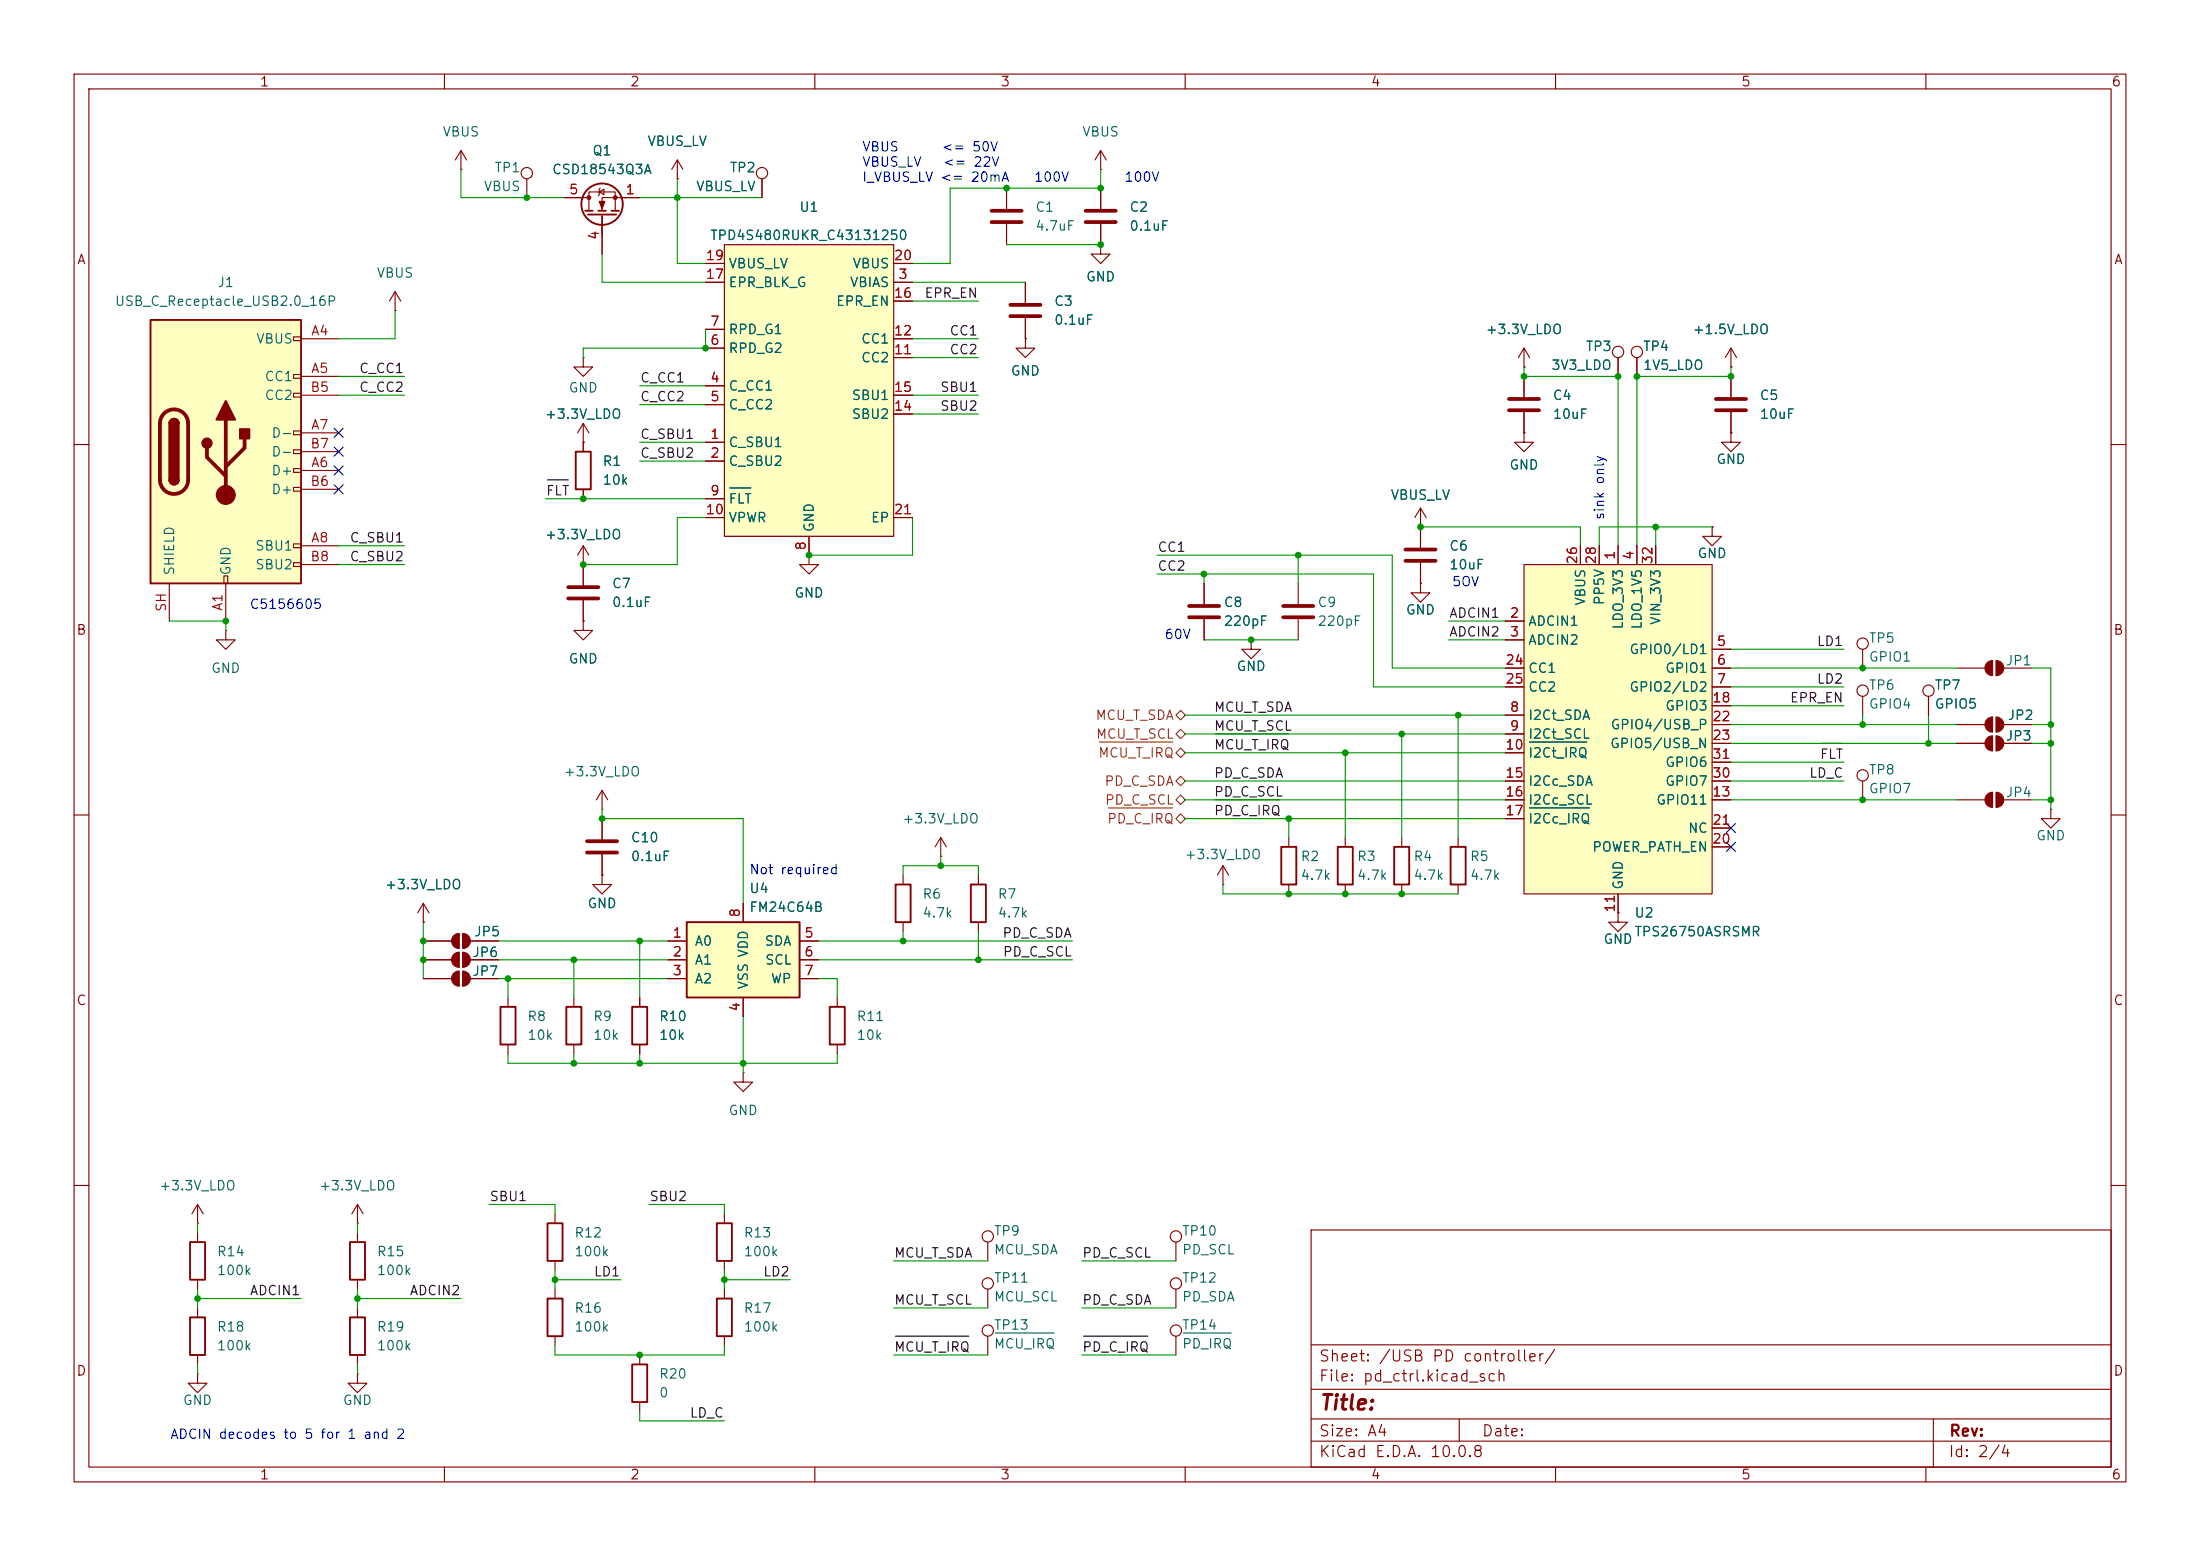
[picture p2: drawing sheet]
<svg xmlns="http://www.w3.org/2000/svg" width="297mm" height="210mm" viewBox="0 0 297 210" stroke-linecap="round" stroke-linejoin="round" font-family="sans-serif">
<g fill="none" stroke="#840000" stroke-width=".15">
<path d="M10 10h277v190h-277zM12 12h273v186h-273zM60 10v2M110 10v2M160 10v2M210 10v2M260 10v2M102.9 24.1v2.6M148.6 22.9h.1M148.6 20.3l-.8 1.3M148.6 20.3l.8 1.3M148.6 20.3v2.6"/>
<path d="M148.6 25.4v2.8M148.6 30.2v2.8M221 48.3v2.5M233.7 49.5h.1M233.7 58.4v1.3h1.2l-1.2 1.3-1.3-1.3h1.3M233.7 58.4h.1M233.7 47l-.8 1.3M233.7 47l.7 1.3M233.7 47v2.5M233.7 50.8v2.8M233.7 55.6v2.8M10 60h2"/>
<path d="M78.7 76.2h.1M78.7 73.7l-.7 1.2M78.7 73.7l.8 1.2M78.7 73.7v2.5M109.2 74.9v1.3h1.3l-1.3 1.3-1.3-1.3h1.3M109.2 74.9h.1M231.1 71.1v1.3h1.3l-1.3 1.3-1.2-1.3h1.2M231.1 71.1h.1M285 60h2M251.5 87.6v2.6M251.5 94v2.5M10 110h2"/>
<path d="M121.9 118.1v1.3M285 110h2M121.9 124.5v1.2M10 160h2M133.3 167.6v2.6M133.3 174v2.5M177 166h108v32h-108zM285 160h2M60 198v2M110 198v2M133.3 180.3v2.6M160 198v2"/>
<path d="M177 194.5h108M177 191.5h108M177 187.5h108M177 181.5h108M197 191.5v3M210 198v2M260 198v2M261 191.5v6.5"/>
<circle cx="102.9" cy="23.4" r=".76"/>
<circle cx="221" cy="47.5" r=".76"/>
<circle cx="251.5" cy="86.9" r=".76"/>
<circle cx="251.5" cy="93.2" r=".76"/>
<circle cx="133.3" cy="166.9" r=".76"/>
<circle cx="133.3" cy="173.2" r=".76"/>
<circle cx="133.3" cy="179.6" r=".76"/>
</g>
<path d="M134.4 179.9h7.9" fill="none" stroke="#006464" stroke-width=".15"/>
<path d="M146.6 28.4h4M146.6 30h4M231.6 53.8h4.1M231.6 55.4h4.1" fill="none" stroke="#840000" stroke-width=".51"/>
<path d="M120.9 119.4h2v5.1h-2z" fill="none" stroke="#840000" stroke-width=".25"/>
<path d="M97.8 33h22.8v39.4h-22.8z" fill="#ffffc2"/>
<g fill="none" stroke="#840000" stroke-width=".15">
<path d="M53.3 39.4l-.7 1.2M53.3 39.4l.8 1.2M53.3 39.4v2.5M76.2 26.7h3.3M79.5 28.4v-2.5h3.6v2.5M80.9 25.9l.6-.4v.8zM81 25.4l-.1 .1v.8l-.1 .1M81.3 29v5.3M86.4 26.7h-5.1v1.7M91.4 24.1h.1M91.4 21.6l-.7 1.3M91.4 21.6l.8 1.3"/>
<path d="M91.4 21.6v2.5M95.2 38.1h2.6M95.2 35.6h2.6M97.8 33h22.8v39.4h-22.8zM120.6 38.1h2.6M120.6 35.6h2.6M53.3 41.9h.1M78.7 48.3v1.2h1.3l-1.3 1.3-1.2-1.3h1.2M78.7 48.3h.1M78.7 59.7h.1M78.7 57.2v3.8M78.7 57.2l-.7 1.2"/>
<path d="M78.7 57.2l.8 1.2M95.2 59.7h2.6M95.2 52.1h2.6M95.2 54.6h2.6M95.2 47h2.6M95.2 44.5h2.6M120.6 48.3h2.6M120.6 45.7h2.6M120.6 55.9h2.6M120.6 53.3h2.6M120.6 40.6h2.6M205.7 49.5h.1"/>
<path d="M205.7 58.4v1.3h1.3l-1.3 1.3-1.2-1.3h1.2M205.7 58.4h.1M205.7 47v2.5M205.7 50.8v2.8M205.7 55.6v2.8M205.7 47l-.7 1.3M205.7 47l.8 1.3M218.4 48.3v2.5M78.7 66v1.3M78.7 76.2v2.8M95.2 62.2h2.6M95.2 67.3h2.6"/>
<path d="M95.2 69.9h2.6M109.2 72.4v2.5M120.6 69.9h2.6M191.8 71.1h.1M191.8 68.6v5.3M191.8 75.9v2.8M191.8 68.6l-.8 1.3M191.8 68.6l.7 1.3M78.7 83.8v1.3h1.3l-1.3 1.3-1.2-1.3h1.2M78.7 83.8h.1M78.7 81v2.8M81.3 118.1v1.3h1.2l-1.2 1.3-1.3-1.3h1.3"/>
<path d="M81.3 118.1h.1M81.3 109.2h.1M81.3 106.7v2.5M81.3 110.5v2.8M81.3 115.3v2.8M81.3 106.7l-.8 1.3M81.3 106.7l.7 1.3M165.1 119.4h.1M165.1 116.8l-.8 1.3M165.1 116.8l.8 1.3M165.1 116.8v2.6M174 113v1.3"/>
<path d="M174 119.4v1.3M48.3 176.5v1.3M97.8 174v1.3M48.3 182.9v1.3M97.8 180.3v1.3"/>
<circle cx="218.4" cy="47.5" r=".76"/>
</g>
<path d="M98.5 65.9h2.9" fill="none" stroke="#006464" stroke-width=".15"/>
<path d="M203.7 53.8h4.1M203.7 55.4h4.1M76.7 79.2h4.1M189.7 74.2h4.1M189.7 75.7h4.1M76.7 80.8h4.1M79.2 113.5h4.1M79.2 115.1h4.1" fill="none" stroke="#840000" stroke-width=".51"/>
<g fill="none" stroke="#840000" stroke-width=".25">
<path d="M79 28.4h1M79.4 29h3.8M80.8 28.4h1M82.5 28.4h1.1M77.7 61h2.1v5h-2.1zM173 114.3h2v5.1h-2zM47.2 177.8h2.1v5.1h-2.1zM96.8 175.3h2v5h-2z"/>
<circle cx="81.3" cy="27.6" r="2.79"/>
</g>
<g fill="#840000" stroke="#840000" stroke-width=".15">
<path d="M80.9 27.2h.8l-.4 1z"/>
<circle cx="79.5" cy="26.7" r=".25"/>
<circle cx="83.1" cy="26.7" r=".25"/>
</g>
<path d="M20.3 43.2h20.3v35.5h-20.3z" fill="#ffffc2"/>
<g fill="none" stroke="#840000" stroke-width=".15">
<path d="M62.2 22.9h.1M62.2 20.3l-.7 1.3M62.2 20.3l.8 1.3M62.2 20.3v2.6M71.1 24.1v2.6M39.6 45.5h1v.5h-1zM39.6 50.5h1v.6h-1zM39.6 53.1h1v.5h-1zM39.6 58.2h1v.5h-1zM40.6 45.7h5.1M40.6 50.8h5.1M40.6 58.4h5.1"/>
<path d="M40.6 53.3h5.1M22.9 78.7v5.1M30.2 77.7h.5v1h-.5zM30.5 78.7v5.1M39.6 60.7h1v.5h-1zM39.6 63.2h1v.6h-1zM39.6 65.8h1v.5h-1zM39.6 73.4h1v.5h-1zM39.6 75.9h1v.6h-1zM40.6 63.5h5.1M40.6 73.7h5.1M40.6 66h5.1"/>
<path d="M40.6 61h5.1M40.6 76.2h5.1M30.5 85.1v1.3h1.2l-1.2 1.2-1.3-1.2h1.3M30.5 85.1h.1"/>
<circle cx="71.1" cy="23.4" r=".76"/>
</g>
<path d="M20.3 43.2h20.3v35.5h-20.3zM22.9 57.2a.64 .64 0 0 1 .6-.7 .64 .64 0 0 1 .6 .7M22.9 64.8a.64 .64 0 0 0 .6 .6 .64 .64 0 0 0 .6-.6" fill="none" stroke="#840000" stroke-width=".25"/>
<path d="M22.1 55.8a1.9 1.9 0 0 1 2.1-.4 1.9 1.9 0 0 1 1.2 1.8v7.6a1.91 1.91 0 0 1-1.9 1.9 1.91 1.91 0 0 1-1.9-1.9v-7.6a1.9 1.9 0 0 1 .5-1.4zM30.5 56.6v10.2M33 59.2v1.3l-2.5 2.5M27.9 60.5v1.2l2.6 2.6" fill="none" stroke="#840000" stroke-width=".51"/>
<g fill="#840000" stroke="#840000" stroke-width=".25">
<path d="M22.9 57.2h1.2v7.6h-1.2z"/>
<path d="M23 56.7a.64 .64 0 0 1 .7-.1 .64 .64 0 0 1 .4 .6h-1.2z"/>
<path d="M22.9 64.8h1.2a.64 .64 0 0 1-.6 .6 .64 .64 0 0 1-.6-.6z"/>
<path d="M30.5 54.1l1.2 2.5h-2.5z"/>
<path d="M32.4 57.9h1.3v1.3h-1.3z"/>
<circle cx="27.9" cy="59.8" r=".63"/>
</g>
<circle cx="30.5" cy="66.8" r="1.27" fill="#840000" stroke="#840000" stroke-width=".15"/>
<path d="M92.7 124.5h15.2v10.1h-15.2z" fill="#ffffc2"/>
<g fill="none" stroke="#840000" stroke-width=".25">
<path d="M131.1 119.4h2v5.1h-2zM180.6 114.3h2v5.1h-2zM188.2 114.3h2v5.1h-2zM195.8 114.3h2.1v5.1h-2.1zM67.6 135.9h2v5.1h-2zM76.5 135.9h2v5.1h-2zM85.3 135.9h2.1v5.1h-2.1zM92.7 124.5h15.2v10.1h-15.2zM112 135.9h2v5.1h-2zM25.7 167.6h2v5.1h-2zM25.7 177.8h2v5.1h-2zM47.2 167.6h2.1v5.1h-2.1z"/>
<path d="M73.9 165.1h2v5.1h-2zM73.9 175.3h2v5h-2zM96.8 165.1h2v5.1h-2zM85.3 184.2h2.1v5h-2.1z"/>
</g>
<g fill="none" stroke="#840000" stroke-width=".15">
<path d="M135.9 25.4v2.8M135.9 30.2v2.8M138.4 38.1v2.8M148.6 33v1.3h1.3l-1.3 1.3-1.3-1.3h1.3M148.6 33h.1M138.4 45.7v1.3h1.3l-1.3 1.3-1.2-1.3h1.2M138.4 45.7h.1M138.4 42.9v2.8M162.6 78.7v2.8M175.3 78.7v2.8M191.8 78.7v1.3h1.2l-1.2 1.3-1.3-1.3h1.3M191.8 78.7h.1"/>
<path d="M162.6 83.6v2.8M168.9 86.4v1.2h1.3l-1.3 1.3-1.3-1.3h1.3M168.9 86.4h.1M175.3 83.6v2.8M260.3 94v2.5M264.2 97.8h3.8M264.2 90.2h3.8M269 89.2v2M269 96.8v2M269 99.3v2M269.5 89.2v2M269.5 96.8v2"/>
<path d="M269.5 99.3v2M270.5 97.8h3.8M270.5 90.2h3.8M127 115.6h.1M127 113l-.8 1.3M127 113l.8 1.3M127 113v2.6M132.1 118.1v1.3M181.6 113v1.3M181.6 119.4v1.3M189.2 113v1.3M189.2 119.4v1.3"/>
<path d="M196.8 113v1.3M196.8 119.4v1.3M251.5 105.4v2.6M264.2 100.3h3.8M264.2 108h3.8M269 106.9v2.1M269.5 106.9v2.1M270.5 100.3h3.8M270.5 108h3.8M276.9 109.2v1.3h1.2l-1.2 1.3-1.3-1.3h1.3M276.9 109.2h.1M57.1 124.5h.1"/>
<path d="M57.1 127h3.9M57.1 129.5h3.9M57.1 132.1h3.9M57.1 121.9l-.7 1.3M57.1 121.9l.8 1.3M57.1 121.9v2.6M62 126v2M62 128.5v2.1M62 131.1v2M62.5 126v2M62.5 128.5v2.1M62.5 131.1v2"/>
<path d="M63.5 127h3.8M63.5 129.5h3.8M63.5 132.1h3.8M68.6 134.6v1.3M77.5 134.6v1.3M86.4 134.6v1.3M90.2 127h2.5M90.2 129.5h2.5M90.2 132.1h2.5M100.3 121.9v2.6M100.3 134.6v2.6M107.9 127h2.6"/>
<path d="M107.9 129.5h2.6M107.9 132.1h2.6M113 134.6v1.3M132.1 124.5v1.2M68.6 141v1.2M77.5 141v1.2M86.4 141v1.2M100.3 144.8v1.3h1.3l-1.3 1.2-1.2-1.2h1.2M100.3 144.8h.1M113 141v1.2M26.7 165.1h.1M26.7 162.6l-.8 1.2"/>
<path d="M26.7 162.6l.7 1.2M26.7 162.6v2.5M26.7 166.4v1.2M26.7 172.7v1.3M26.7 176.5v1.3M48.3 165.1h.1M48.3 162.6v2.5M48.3 166.4v1.2M48.3 172.7v1.3M48.3 162.6l-.8 1.2M48.3 162.6l.7 1.2M74.9 163.8v1.3"/>
<path d="M74.9 170.2v1.3M74.9 174v1.3M97.8 163.8v1.3M97.8 170.2v1.3M158.7 167.6v2.6M158.7 174v2.5M26.7 185.4v1.3h1.2l-1.2 1.3-1.3-1.3h1.3M26.7 185.4h.1M26.7 182.9v1.3M48.3 185.4v1.3h1.2l-1.2 1.3-1.3-1.3h1.3M48.3 185.4h.1M74.9 180.3v1.3"/>
<path d="M86.4 182.9v1.3M86.4 189.2v1.3M158.7 180.3v2.6"/>
<circle cx="260.4" cy="93.2" r=".76"/>
<circle cx="251.5" cy="104.6" r=".76"/>
<circle cx="158.7" cy="173.2" r=".76"/>
<circle cx="158.7" cy="166.9" r=".76"/>
<circle cx="158.7" cy="179.6" r=".76"/>
</g>
<path d="M159.8 179.9h6.4" fill="none" stroke="#006464" stroke-width=".15"/>
<g fill="#840000" stroke="#840000" stroke-width=".15">
<path d="M61.3 128.8l.3-.2 .4-.1v2.1a1.02 1.02 0 0 1-1-.7 1.02 1.02 0 0 1 .3-1.1z"/>
<path d="M62.5 128.5a1.02 1.02 0 0 1 1 1 1.02 1.02 0 0 1-1 1.1z"/>
<path d="M61.3 131.4l.3-.3h.4v2a1.02 1.02 0 0 1-1-.6 1.02 1.02 0 0 1 .3-1.1z"/>
<path d="M62.5 131.1a1.02 1.02 0 0 1 1 1 1.02 1.02 0 0 1-1 1z"/>
<path d="M61.3 126.3l.3-.3h.4v2a1.02 1.02 0 0 1-1-.6 1.02 1.02 0 0 1 .3-1.1z"/>
<path d="M62.5 126a1.02 1.02 0 0 1 1 1 1.02 1.02 0 0 1-1 1z"/>
<path d="M268.3 99.6l.3-.2 .4-.1v2a1.02 1.02 0 0 1-.9-.6 1.02 1.02 0 0 1 .2-1.1z"/>
<path d="M269.5 99.3a1.02 1.02 0 0 1 1 1 1.02 1.02 0 0 1-1 1z"/>
<path d="M268.3 97.1l.3-.3h.4v2a1.02 1.02 0 0 1-.9-.6 1.02 1.02 0 0 1 .2-1.1z"/>
<path d="M269.5 96.8a1.02 1.02 0 0 1 1 1 1.02 1.02 0 0 1-1 1z"/>
<path d="M268.3 107.2l.3-.2 .4-.1v2.1a1.02 1.02 0 0 1-.9-.7 1.02 1.02 0 0 1 .2-1.1z"/>
<path d="M269.5 106.9a1.02 1.02 0 0 1 1 1.1 1.02 1.02 0 0 1-1 1z"/>
<path d="M268.3 89.5l.3-.3h.4v2a1.02 1.02 0 0 1-.9-.6 1.02 1.02 0 0 1 .2-1.1z"/>
<path d="M269.5 89.2a1.02 1.02 0 0 1 1 1 1.02 1.02 0 0 1-1 1z"/>
</g>
<path d="M133.9 28.4h4M133.9 30h4M136.4 41.1h4.1M136.4 42.7h4.1M160.5 81.8h4.1M160.5 83.3h4.1M173.2 81.8h4.1M173.2 83.3h4.1" fill="none" stroke="#840000" stroke-width=".51"/>
<path d="M205.7 76.2h25.4v44.5h-25.4z" fill="#ffffc2"/>
<g fill="none" stroke="#840000" stroke-width=".15">
<path d="M76.2 26.7h2.5M81.3 29.2v5.1M83.8 26.7h2.6M91.4 24.1h.1M95.2 38.1h2.6M95.2 35.6h2.6M102.9 24.1v2.6M120.6 38.1h2.6M120.6 35.6h2.6M138.4 38.1v2.8M148.6 33h.1M148.6 25.4v2.8"/>
<path d="M148.6 30.2v2.8M78.7 59.7h.1M78.7 59.7v1.3M95.2 59.7h2.6M95.2 52.1h2.6M95.2 54.6h2.6M95.2 47h2.6M95.2 44.5h2.6M120.6 48.3h2.6M120.6 45.7h2.6M120.6 55.9h2.6M120.6 53.3h2.6"/>
<path d="M120.6 40.6h2.6M138.4 45.7h.1M138.4 42.9v2.8M205.7 58.4h.1M205.7 49.5h.1M205.7 50.8v2.8M205.7 55.6v2.8M218.4 48.3v2.5M221 48.3v2.5M233.7 58.4h.1M233.7 49.5h.1M233.7 50.8v2.8"/>
<path d="M233.7 55.6v2.8M78.7 76.2h.1M78.7 66v1.3M78.7 76.2v2.8M95.2 62.2h2.6M95.2 67.3h2.6M95.2 69.9h2.6M109.2 74.9h.1M109.2 72.4v2.5M120.6 69.9h2.6M162.6 78.7v2.8M191.8 78.7h.1"/>
<path d="M191.8 71.1h.1M191.8 71.1v2.8M191.8 75.9v2.8M205.7 76.2h25.4v44.5h-25.4zM213.4 73.7v2.5M215.9 73.7v2.5M218.4 73.7v2.5M221 73.7v2.5M223.5 73.7v2.5M231.1 71.1h.1M78.7 83.8h.1M78.7 81v2.8"/>
<path d="M162.6 83.6v2.8M168.9 86.4h.1M203.2 83.8h2.5M203.2 86.4h2.5M203.2 90.2h2.5M203.2 96.5h2.5M203.2 99.1h2.5M203.2 92.7h2.5M231.1 90.2h2.6M231.1 95.3h2.6M231.1 92.7h2.6M231.1 87.6h2.6"/>
<path d="M231.1 97.8h2.6M260.3 94v2.5M264.2 97.8h3.8M270.5 97.8h3.8M81.3 118.1h.1M81.3 110.5v2.8M81.3 115.3v2.8M203.2 101.6h2.5M203.2 108h2.5M203.2 105.4h2.5M203.2 110.5h2.5M231.1 108h2.6"/>
<path d="M231.1 105.4h2.6M231.1 114.3h2.6M231.1 111.8h2.6M231.1 102.9h2.6M231.1 100.3h2.6M264.2 100.3h3.8M270.5 100.3h3.8M57.1 124.5h.1M57.1 127h3.9M57.1 132.1h3.9M57.1 129.5h3.9M63.5 127h3.8"/>
<path d="M63.5 132.1h3.8M63.5 129.5h3.8M86.4 134.6v1.3M90.2 127h2.5M90.2 132.1h2.5M90.2 129.5h2.5M100.3 121.9v2.6M100.3 134.6v2.6M107.9 127h2.6M107.9 132.1h2.6M107.9 129.5h2.6M218.4 123.2v1.3h1.3l-1.3 1.2-1.2-1.2h1.2"/>
<path d="M218.4 123.2h.1M218.4 120.7v2.5M86.4 141v1.2"/>
</g>
<path d="M98.5 65.9h2.9M206.5 100.2h7.7M206.5 109h8.1" fill="none" stroke="#006464" stroke-width=".15"/>
<path d="M158.7 96.5l.7-.6 .6 .6-.6 .7zM159.4 98.4l.6 .7-.6 .6-.7-.6zM148.4 100.2h9.9M149.6 109h8.7M158.7 105.4l.7-.6 .6 .6-.6 .6zM158.7 108l.7-.7 .6 .7-.6 .6zM158.7 101.6l.7-.6 .6 .6-.6 .6zM159.4 109.9l.6 .6-.6 .6-.7-.6z" fill="none" stroke="#725600" stroke-width=".15"/>
<path d="M73.9 64.8h2.8M164.1 99.1h9.9M164.1 107.9h8.7M245.9 100.3h2.8M120.9 180.3h9.9M146.3 180.3h8.7" fill="none" stroke="#0f0f0f" stroke-width=".15"/>
<g fill="none" stroke="#009600" stroke-width=".15">
<path d="M62.2 22.9v3.8h14M81.3 34.3v3.8h13.9M86.4 26.7h16.5M91.4 24.1v11.5h3.8M123.2 38.1h15.2M135.9 33h12.7M148.6 22.9v2.5h-20.3v10.2h-5.1M45.7 50.8h8.9M45.7 53.3h8.9M53.3 41.9v3.8h-7.6M86.4 52.1h8.8M86.4 59.7h8.8"/>
<path d="M86.4 54.6h8.8M95.2 44.5v2.5h-16.5v1.3M123.2 45.7h8.9M123.2 53.3h8.9M123.2 40.6h8.9M123.2 48.3h8.9M123.2 55.9h8.9M205.7 49.5v1.3h12.7v22.9M233.7 49.5v1.3h-12.7v22.9M45.7 76.2h8.9M45.7 73.7h8.9M73.7 67.3h21.5"/>
<path d="M86.4 62.2h8.8M95.2 69.9h-3.8v6.3h-12.7M123.2 69.9v5h-14M156.2 77.5h29.2v15.2h17.8M156.2 74.9h31.8v15.3h15.2M162.5 77.5l.1 1.2M175.3 74.9v3.8M191.8 71.1h21.6v2.6M223.5 71.1v2.6M231.1 71.1h-15.2v2.6M22.9 83.8h7.6v1.3M160 99.1h43.2"/>
<path d="M160 96.5h43.2M162.6 86.4h12.7M189.2 99.1v13.9M195.6 86.4h7.6M195.6 83.8h7.6M196.8 96.5v16.5M233.7 92.7h15.2M233.7 90.2h30.5M233.7 95.3h15.2M233.7 97.8h30.5M233.7 87.6h15.2M251.5 96.5v1.3"/>
<path d="M260.3 96.5v3.8M274.3 90.2h2.6v19M274.3 97.8h2.6M81.3 109.2v1.3h19v11.4M121.9 118.1v-1.3h10.2v1.3M127 115.6v1.2M160 110.5h43.2M160 108h43.2M160 101.6h43.2M160 105.4h43.2M165.1 119.4v1.3h31.7M174 110.5v2.5"/>
<path d="M181.6 101.6v11.4M233.7 108h30.5M233.7 105.4h15.2M233.7 100.3h30.5M233.7 102.9h15.2M274.3 108h2.6M274.3 100.3h2.6M57.1 124.5v7.6M67.3 129.5h22.9M67.3 127h22.9M67.3 132.1h22.9M68.6 132.1v2.5"/>
<path d="M77.5 129.5v5.1M86.4 127v7.6M100.3 137.2v7.6M110.5 129.5h34.3M110.5 127h34.3M110.5 132.1h2.5v2.5M121.9 125.7v1.3M132.1 125.7v3.8M68.6 142.2v1.3h44.4v-1.3M77.5 142.2v1.3M86.4 142.2v1.3M26.7 165.1v1.3"/>
<path d="M26.7 174v2.5M26.7 175.3h13.9M48.3 165.1v1.3M48.3 174v2.5M48.3 175.3h13.9M66 162.6h8.9v1.2M74.9 171.5v2.5M74.9 172.7h8.9M87.6 162.6h10.2v1.2M97.8 171.5v2.5M97.8 172.7h8.9M120.6 170.2h12.7"/>
<path d="M120.6 176.5h12.7M146 170.2h12.7M146 176.5h12.7M26.7 184.2v1.2M48.3 184.2v1.2M74.9 181.6v1.3h22.9v-1.3M86.4 190.5v1.3h11.4M120.6 182.9h12.7M146 182.9h12.7"/>
</g>
<path d="M45.1 57.8l1.2 1.2M46.3 57.8l-1.2 1.2M45.1 62.9l1.2 1.2M45.1 60.4l1.2 1.2M45.1 65.4l1.2 1.2M46.3 62.9l-1.2 1.2M46.3 60.4l-1.2 1.2M46.3 65.4l-1.2 1.2M233.1 111.2l1.2 1.2M233.1 113.7l1.2 1.2M234.3 111.2l-1.2 1.2M234.3 113.7l-1.2 1.2" fill="none" stroke="#000084" stroke-width=".15"/>
<g fill="#009600">
<circle cx="276.9" cy="108" r=".46"/>
<circle cx="251.5" cy="108" r=".46"/>
<circle cx="260.3" cy="100.3" r=".46"/>
<circle cx="276.9" cy="97.8" r=".46"/>
<circle cx="276.9" cy="100.3" r=".46"/>
<circle cx="189.2" cy="99.1" r=".46"/>
<circle cx="181.6" cy="120.7" r=".46"/>
<circle cx="189.2" cy="120.7" r=".46"/>
<circle cx="175.3" cy="74.9" r=".46"/>
<circle cx="174" cy="110.5" r=".46"/>
<circle cx="168.9" cy="86.4" r=".46"/>
<circle cx="174" cy="120.7" r=".46"/>
<circle cx="191.8" cy="71.1" r=".46"/>
<circle cx="196.8" cy="96.5" r=".46"/>
<circle cx="181.6" cy="101.6" r=".46"/>
<circle cx="205.7" cy="50.8" r=".46"/>
<circle cx="221" cy="50.8" r=".46"/>
<circle cx="218.4" cy="50.8" r=".46"/>
<circle cx="251.5" cy="97.8" r=".46"/>
<circle cx="251.5" cy="90.2" r=".46"/>
<circle cx="233.7" cy="50.8" r=".46"/>
<circle cx="223.5" cy="71.1" r=".46"/>
<circle cx="148.6" cy="33" r=".46"/>
<circle cx="148.6" cy="25.4" r=".46"/>
<circle cx="91.4" cy="26.7" r=".46"/>
<circle cx="135.9" cy="25.4" r=".46"/>
<circle cx="86.4" cy="143.5" r=".46"/>
<circle cx="57.1" cy="129.5" r=".46"/>
<circle cx="57.1" cy="127" r=".46"/>
<circle cx="77.5" cy="129.5" r=".46"/>
<circle cx="68.6" cy="132.1" r=".46"/>
<circle cx="77.5" cy="143.5" r=".46"/>
<circle cx="100.3" cy="143.5" r=".46"/>
<circle cx="30.5" cy="83.8" r=".46"/>
<circle cx="95.2" cy="47" r=".46"/>
<circle cx="71.1" cy="26.7" r=".46"/>
<circle cx="86.4" cy="182.9" r=".46"/>
<circle cx="97.8" cy="172.7" r=".46"/>
<circle cx="78.7" cy="67.3" r=".46"/>
<circle cx="109.2" cy="74.9" r=".46"/>
<circle cx="127" cy="116.8" r=".46"/>
<circle cx="81.3" cy="110.5" r=".46"/>
<circle cx="86.4" cy="127" r=".46"/>
<circle cx="78.7" cy="76.2" r=".46"/>
<circle cx="26.7" cy="175.3" r=".46"/>
<circle cx="48.3" cy="175.3" r=".46"/>
<circle cx="74.9" cy="172.7" r=".46"/>
<circle cx="121.9" cy="127" r=".46"/>
<circle cx="132.1" cy="129.5" r=".46"/>
<circle cx="162.5" cy="77.5" r=".46"/>
</g>
<text font-size="2" fill="#840000" x="178" y="190.8">Title:</text>
<g font-size="1.5" fill="#840000">
<text x="178" y="184.1">Sheet: /USB PD controller/</text>
<text x="178" y="186.8">File: pd_ctrl.kicad_sch</text>
<text x="178" y="197">KiCad E.D.A. 10.0.8</text>
<text x="178" y="194.2">Size: A4</text>
<text x="200" y="194.2">Date:</text>
<text x="263" y="197">Id: 2/4</text>
<text x="263" y="194.2">Rev:</text>
</g>
<g font-size="1.3" fill="#840000">
<text x="35" y="12">1</text>
<text x="85" y="12">2</text>
<text x="135" y="12">3</text>
<text x="185" y="12">4</text>
<text x="235" y="12">5</text>
<text x="285" y="12">6</text>
<text x="10.3" y="36">A</text>
<text x="285.3" y="36">A</text>
<text x="10.2" y="86">B</text>
<text x="285.2" y="86">B</text>
<text x="10.2" y="136">C</text>
<text x="285.2" y="136">C</text>
<text x="10.2" y="186">D</text>
<text x="285.2" y="186">D</text>
<text x="35" y="200">1</text>
<text x="85" y="200">2</text>
<text x="135" y="200">3</text>
<text x="185" y="200">4</text>
<text x="235" y="200">5</text>
<text x="285" y="200">6</text>
</g>
<g font-size="1.3" fill="#006464">
<text x="59.7" y="18.7">VBUS</text>
<text x="66.7" y="23.6">TP1</text>
<text x="74.4" y="23.8">CSD18543Q3A</text>
<text x="79.9" y="21.3">Q1</text>
<text x="87.3" y="20">VBUS_LV</text>
<text x="98.4" y="23.6">TP2</text>
<text x="146" y="18.7">VBUS</text>
<text x="65.2" y="26.1">VBUS</text>
<text x="93.9" y="26.1">VBUS_LV</text>
<text x="107.8" y="28.9">U1</text>
<text x="139.7" y="28.9">C1</text>
<text x="152.4" y="28.9">C2</text>
<text x="95.8" y="32.7">TPD4S480RUKR_C43131250</text>
<text x="139.7" y="31.4">4.7uF</text>
<text x="152.4" y="31.4">0.1uF</text>
<text x="15.4" y="41.6">USB_C_Receptacle_USB2.0_16P</text>
<text x="29.3" y="39.1">J1</text>
<text x="50.8" y="37.8">VBUS</text>
<text x="98.3" y="39.1">EPR_BLK_G</text>
<text x="98.3" y="36.5">VBUS_LV</text>
<text x="112.8" y="41.6">EPR_EN</text>
<text x="114.7" y="39.1">VBIAS</text>
<text x="115" y="36.5">VBUS</text>
<text x="142.2" y="41.6">C3</text>
<text x="146.5" y="38.3">GND</text>
<text x="34.5" y="46.7">VBUS</text>
<text x="98.3" y="48">RPD_G2</text>
<text x="98.3" y="45.4">RPD_G1</text>
<text x="116.2" y="46.7">CC1</text>
<text x="142.2" y="44.1">0.1uF</text>
<text x="200.5" y="45.4">+3.3V_LDO</text>
<text x="214" y="47.7">TP3</text>
<text x="221.7" y="47.7">TP4</text>
<text x="228.4" y="45.4">+1.5V_LDO</text>
<text x="35.6" y="51.8">CC1</text>
<text x="76.7" y="53.3">GND</text>
<text x="98.3" y="53">C_CC1</text>
<text x="116.2" y="49.2">CC2</text>
<text x="136.4" y="51">GND</text>
<text x="209.3" y="50.2">3V3_LDO</text>
<text x="221.7" y="50.2">1V5_LDO</text>
<text x="35.6" y="54.3">CC2</text>
<text x="36.6" y="59.4">D-</text>
<text x="73.5" y="56.8">+3.3V_LDO</text>
<text x="98.3" y="55.6">C_CC2</text>
<text x="114.9" y="56.8">SBU2</text>
<text x="114.9" y="54.3">SBU1</text>
<text x="209.5" y="54.3">C4</text>
<text x="209.5" y="56.8">10uF</text>
<text x="237.5" y="54.3">C5</text>
<text x="237.5" y="56.8">10uF</text>
<text x="36.6" y="64.5">D+</text>
<text x="36.6" y="61.9">D-</text>
<text x="81.3" y="63.2">R1</text>
<text x="81.3" y="65.7">10k</text>
<text x="98.3" y="60.7">C_SBU1</text>
<text x="98.3" y="63.2">C_SBU2</text>
<text x="203.7" y="63.7">GND</text>
<text x="231.6" y="62.9">GND</text>
<text x="36.6" y="67">D+</text>
<text x="98.3" y="68.3">FLT</text>
<text x="98.3" y="70.8">VPWR</text>
<text x="110.2" y="71.9" transform="rotate(-90 110.2 71.9)">GND</text>
<text x="117.5" y="70.8">EP</text>
<text x="187.7" y="67.8">VBUS_LV</text>
<text x="23.8" y="77.8" transform="rotate(-90 23.8 77.8)">SHIELD</text>
<text x="31.4" y="77.8" transform="rotate(-90 31.4 77.8)">GND</text>
<text x="34.4" y="74.6">SBU1</text>
<text x="34.4" y="77.2">SBU2</text>
<text x="73.5" y="73.1">+3.3V_LDO</text>
<text x="195.6" y="74.6">C6</text>
<text x="195.6" y="77.2">10uF</text>
<text x="229.1" y="75.6">GND</text>
<text x="82.5" y="79.7">C7</text>
<text x="82.5" y="82.2">0.1uF</text>
<text x="107.2" y="81">GND</text>
<text x="165.1" y="82.2">C8</text>
<text x="177.8" y="82.2">C9</text>
<text x="189.7" y="83.3">GND</text>
<text x="214.3" y="81.8" transform="rotate(-90 214.3 81.8)">VBUS</text>
<text x="216.9" y="81.8" transform="rotate(-90 216.9 81.8)">PP5V</text>
<text x="76.7" y="89.9">GND</text>
<text x="165.1" y="84.8">220pF</text>
<text x="177.8" y="84.8">220pF</text>
<text x="206.2" y="84.8">ADCIN1</text>
<text x="206.2" y="87.3">ADCIN2</text>
<text x="219.4" y="85" transform="rotate(-90 219.4 85)">LDO_3V3</text>
<text x="219.9" y="88.6">GPIO0/LD1</text>
<text x="221.9" y="85" transform="rotate(-90 221.9 85)">LDO_1V5</text>
<text x="224.5" y="84.4" transform="rotate(-90 224.5 84.4)">VIN_3V3</text>
<text x="252.2" y="87.1">TP5</text>
<text x="252.2" y="89.6">GPIO1</text>
<text x="28.4" y="91.1">GND</text>
<text x="166.8" y="90.9">GND</text>
<text x="206.2" y="91.1">CC1</text>
<text x="206.2" y="93.7">CC2</text>
<text x="219.9" y="93.7">GPIO2/LD2</text>
<text x="224.7" y="91.1">GPIO1</text>
<text x="252.2" y="93.4">TP6</text>
<text x="252.2" y="96">GPIO4</text>
<text x="261.1" y="93.4">TP7</text>
<text x="261.1" y="96">GPIO5</text>
<text x="270.7" y="90.1">JP1</text>
<text x="206.2" y="97.5">I2Ct_SDA</text>
<text x="206.2" y="100">I2Ct_SCL</text>
<text x="217.3" y="101.3">GPIO5/USB_N</text>
<text x="217.3" y="98.8">GPIO4/USB_P</text>
<text x="224.7" y="96.2">GPIO3</text>
<text x="270.7" y="100.3">JP3</text>
<text x="270.9" y="97.5">JP2</text>
<text x="76" y="105.1">+3.3V_LDO</text>
<text x="206.2" y="102.6">I2Ct_IRQ</text>
<text x="206.2" y="106.4">I2Cc_SDA</text>
<text x="224.7" y="106.4">GPIO7</text>
<text x="224.7" y="103.8">GPIO6</text>
<text x="252.2" y="104.8">TP8</text>
<text x="252.2" y="107.4">GPIO7</text>
<text x="270.7" y="107.9">JP4</text>
<text x="85.1" y="114">C10</text>
<text x="121.7" y="111.5">+3.3V_LDO</text>
<text x="206.2" y="108.9">I2Cc_SCL</text>
<text x="206.2" y="111.5">I2Cc_IRQ</text>
<text x="223.5" y="108.9">GPIO11</text>
<text x="227.8" y="112.7">NC</text>
<text x="274.8" y="113.7">GND</text>
<text x="85.1" y="116.5">0.1uF</text>
<text x="159.8" y="116.3">+3.3V_LDO</text>
<text x="175.5" y="116.5">R2</text>
<text x="175.5" y="119.1">4.7k</text>
<text x="183.1" y="116.5">R3</text>
<text x="183.1" y="119.1">4.7k</text>
<text x="190.7" y="116.5">R4</text>
<text x="190.7" y="119.1">4.7k</text>
<text x="198.4" y="116.5">R5</text>
<text x="198.4" y="119.1">4.7k</text>
<text x="214.9" y="115.3">POWER_PATH_EN</text>
<text x="51.9" y="120.3">+3.3V_LDO</text>
<text x="79.2" y="122.9">GND</text>
<text x="101.1" y="120.9">U4</text>
<text x="101.1" y="123.4">FM24C64B</text>
<text x="124.4" y="121.6">R6</text>
<text x="124.4" y="124.2">4.7k</text>
<text x="134.6" y="121.6">R7</text>
<text x="134.6" y="124.2">4.7k</text>
<text x="219.4" y="120.2" transform="rotate(-90 219.4 120.2)">GND</text>
<text x="220.6" y="124.2">U2</text>
<text x="63.7" y="129.5">JP6</text>
<text x="63.9" y="126.7">JP5</text>
<text x="93.7" y="128">A0</text>
<text x="93.7" y="130.5">A1</text>
<text x="103.1" y="128">SDA</text>
<text x="103.2" y="130.5">SCL</text>
<text x="216.4" y="127.7">GND</text>
<text x="220.6" y="126.7">TPS26750ASRSMR</text>
<text x="63.7" y="132">JP7</text>
<text x="93.7" y="133">A2</text>
<text x="101.3" y="133.6" transform="rotate(-90 101.3 133.6)">VSS VDD</text>
<text x="104" y="133">WP</text>
<text x="71.1" y="138.1">R8</text>
<text x="71.1" y="140.7">10k</text>
<text x="80" y="138.1">R9</text>
<text x="80" y="140.7">10k</text>
<text x="88.9" y="138.1">R10</text>
<text x="88.9" y="140.7">10k</text>
<text x="115.6" y="138.1">R11</text>
<text x="115.6" y="140.7">10k</text>
<text x="98.3" y="150.8">GND</text>
<text x="21.4" y="161">+3.3V_LDO</text>
<text x="43" y="161">+3.3V_LDO</text>
<text x="77.5" y="167.3">R12</text>
<text x="100.3" y="167.3">R13</text>
<text x="134.1" y="167.1">TP9</text>
<text x="159.5" y="167.1">TP10</text>
<text x="29.2" y="169.9">R14</text>
<text x="29.2" y="172.4">100k</text>
<text x="50.8" y="169.9">R15</text>
<text x="50.8" y="172.4">100k</text>
<text x="77.5" y="169.9">100k</text>
<text x="100.3" y="169.9">100k</text>
<text x="134.1" y="173.4">TP11</text>
<text x="134.1" y="169.6">MCU_SDA</text>
<text x="159.5" y="169.6">PD_SCL</text>
<text x="159.5" y="173.4">TP12</text>
<text x="77.5" y="177.5">R16</text>
<text x="100.3" y="177.5">R17</text>
<text x="134.1" y="176">MCU_SCL</text>
<text x="134.1" y="179.8">TP13</text>
<text x="159.5" y="179.8">TP14</text>
<text x="159.5" y="176">PD_SDA</text>
<text x="29.2" y="180">R18</text>
<text x="29.2" y="182.6">100k</text>
<text x="50.8" y="180">R19</text>
<text x="50.8" y="182.6">100k</text>
<text x="77.5" y="180">100k</text>
<text x="100.3" y="180">100k</text>
<text x="134.1" y="182.3">MCU_IRQ</text>
<text x="159.5" y="182.3">PD_IRQ</text>
<text x="24.6" y="189.9">GND</text>
<text x="46.2" y="189.9">GND</text>
<text x="88.9" y="186.4">R20</text>
<text x="88.9" y="188.9">0</text>
</g>
<g font-size="1.3" fill="#0000c2">
<text x="116.3" y="20.8">VBUS</text>
<text x="116.3" y="22.8">VBUS_LV</text>
<text x="127" y="20.8">&lt;= 50V</text>
<text x="127.2" y="22.8">&lt;= 22V</text>
<text x="116.3" y="24.9">I_VBUS_LV &lt;= 20mA</text>
<text x="139.5" y="24.8">100V</text>
<text x="151.7" y="24.8">100V</text>
<text x="216.9" y="70.3" transform="rotate(-90 216.9 70.3)">sink only</text>
<text x="33.6" y="82.5">C5156605</text>
<text x="195.9" y="79.5">5OV</text>
<text x="157.1" y="86.6">60V</text>
<text x="101.1" y="118.3">Not required</text>
<text x="22.9" y="194.5">ADCIN decodes to 5 for 1 and 2</text>
</g>
<g font-size="1.3" fill="#a90000">
<text x="76.7" y="26.5">5</text>
<text x="84.4" y="26.5">1</text>
<text x="81.1" y="32.5" transform="rotate(-90 81.1 32.5)">4</text>
<text x="95.2" y="35.4">19</text>
<text x="120.6" y="35.4">20</text>
<text x="95.2" y="38">17</text>
<text x="120.6" y="40.5">16</text>
<text x="121.2" y="38">3</text>
<text x="41.9" y="45.6">A4</text>
<text x="95.8" y="46.9">6</text>
<text x="95.8" y="44.3">7</text>
<text x="120.6" y="45.6">12</text>
<text x="41.8" y="53.2">B5</text>
<text x="41.9" y="50.7">A5</text>
<text x="95.8" y="51.9">4</text>
<text x="120.6" y="48.1">11</text>
<text x="120.6" y="53.2">15</text>
<text x="41.9" y="58.3">A7</text>
<text x="95.8" y="59.6">1</text>
<text x="95.8" y="54.5">5</text>
<text x="120.6" y="55.7">14</text>
<text x="41.8" y="65.9">B6</text>
<text x="41.8" y="60.8">B7</text>
<text x="41.9" y="63.4">A6</text>
<text x="95.8" y="62.1">2</text>
<text x="95.2" y="69.7">10</text>
<text x="95.8" y="67.2">9</text>
<text x="120.6" y="69.7">21</text>
<text x="41.8" y="76.1">B8</text>
<text x="41.9" y="73.5">A8</text>
<text x="109.1" y="74.4" transform="rotate(-90 109.1 74.4)">8</text>
<text x="213.2" y="76.3" transform="rotate(-90 213.2 76.3)">26</text>
<text x="215.8" y="76.3" transform="rotate(-90 215.8 76.3)">28</text>
<text x="218.3" y="75.7" transform="rotate(-90 218.3 75.7)">1</text>
<text x="220.8" y="75.7" transform="rotate(-90 220.8 75.7)">4</text>
<text x="223.4" y="76.3" transform="rotate(-90 223.4 76.3)">32</text>
<text x="22.7" y="82.7" transform="rotate(-90 22.7 82.7)">SH</text>
<text x="30.3" y="82.6" transform="rotate(-90 30.3 82.6)">A1</text>
<text x="203.7" y="83.7">2</text>
<text x="203.7" y="86.2">3</text>
<text x="231.7" y="87.5">5</text>
<text x="203.1" y="90">24</text>
<text x="203.1" y="92.6">25</text>
<text x="231.1" y="95.1">18</text>
<text x="231.7" y="90">6</text>
<text x="231.7" y="92.6">7</text>
<text x="203.1" y="101.5">10</text>
<text x="203.7" y="96.4">8</text>
<text x="203.7" y="98.9">9</text>
<text x="231.1" y="97.7">22</text>
<text x="231.1" y="100.2">23</text>
<text x="203.1" y="105.3">15</text>
<text x="203.1" y="107.8">16</text>
<text x="231.1" y="107.8">13</text>
<text x="231.1" y="105.3">30</text>
<text x="231.1" y="102.7">31</text>
<text x="203.1" y="110.4">17</text>
<text x="231.1" y="111.6">21</text>
<text x="231.1" y="114.2">20</text>
<text x="100.2" y="123.9" transform="rotate(-90 100.2 123.9)">8</text>
<text x="218.3" y="123.3" transform="rotate(-90 218.3 123.3)">11</text>
<text x="90.7" y="126.9">1</text>
<text x="90.7" y="129.4">2</text>
<text x="90.7" y="131.9">3</text>
<text x="108.5" y="126.9">5</text>
<text x="108.5" y="129.4">6</text>
<text x="108.5" y="131.9">7</text>
<text x="100.2" y="136.6" transform="rotate(-90 100.2 136.6)">4</text>
</g>
<g font-size="1.3" fill="#0f0f0f">
<text x="124.7" y="40.5">EPR_EN</text>
<text x="128.1" y="45.6">CC1</text>
<text x="48.4" y="53.2">C_CC2</text>
<text x="48.4" y="50.7">C_CC1</text>
<text x="86.3" y="51.9">C_CC1</text>
<text x="126.8" y="53.2">SBU1</text>
<text x="128.1" y="48.1">CC2</text>
<text x="86.3" y="54.5">C_CC2</text>
<text x="86.3" y="59.6">C_SBU1</text>
<text x="126.8" y="55.8">SBU2</text>
<text x="86.3" y="62.1">C_SBU2</text>
<text x="73.6" y="67.2">FLT</text>
<text x="47.1" y="76.1">C_SBU2</text>
<text x="47.1" y="73.5">C_SBU1</text>
<text x="156.2" y="77.3">CC2</text>
<text x="156.2" y="74.8">CC1</text>
<text x="195.6" y="83.7">ADCIN1</text>
<text x="195.6" y="86.2">ADCIN2</text>
<text x="245.2" y="87.5">LD1</text>
<text x="241.6" y="95.1">EPR_EN</text>
<text x="245.2" y="92.6">LD2</text>
<text x="163.8" y="101.5">MCU_T_IRQ</text>
<text x="163.8" y="96.4">MCU_T_SDA</text>
<text x="163.8" y="98.9">MCU_T_SCL</text>
<text x="163.8" y="107.8">PD_C_SCL</text>
<text x="163.8" y="105.3">PD_C_SDA</text>
<text x="244.2" y="105.3">LD_C</text>
<text x="245.6" y="102.7">FLT</text>
<text x="163.8" y="110.4">PD_C_IRQ</text>
<text x="135.2" y="126.9">PD_C_SDA</text>
<text x="135.3" y="129.4">PD_C_SCL</text>
<text x="66" y="162.4">SBU1</text>
<text x="87.6" y="162.4">SBU2</text>
<text x="80.1" y="172.6">LD1</text>
<text x="102.9" y="172.6">LD2</text>
<text x="120.6" y="170.1">MCU_T_SDA</text>
<text x="146" y="170.1">PD_C_SCL</text>
<text x="33.6" y="175.1">ADCIN1</text>
<text x="55.2" y="175.1">ADCIN2</text>
<text x="120.6" y="176.4">MCU_T_SCL</text>
<text x="146" y="176.4">PD_C_SDA</text>
<text x="120.6" y="182.8">MCU_T_IRQ</text>
<text x="146" y="182.8">PD_C_IRQ</text>
<text x="93" y="191.6">LD_C</text>
</g>
<g font-size="1.3" fill="#725600">
<text x="147.8" y="97.5">MCU_T_SDA</text>
<text x="147.9" y="100">MCU_T_SCL</text>
<text x="148.2" y="102.6">MCU_T_IRQ</text>
<text x="149" y="106.4">PD_C_SDA</text>
<text x="149.1" y="108.9">PD_C_SCL</text>
<text x="149.4" y="111.5">PD_C_IRQ</text>
</g>
</svg>
